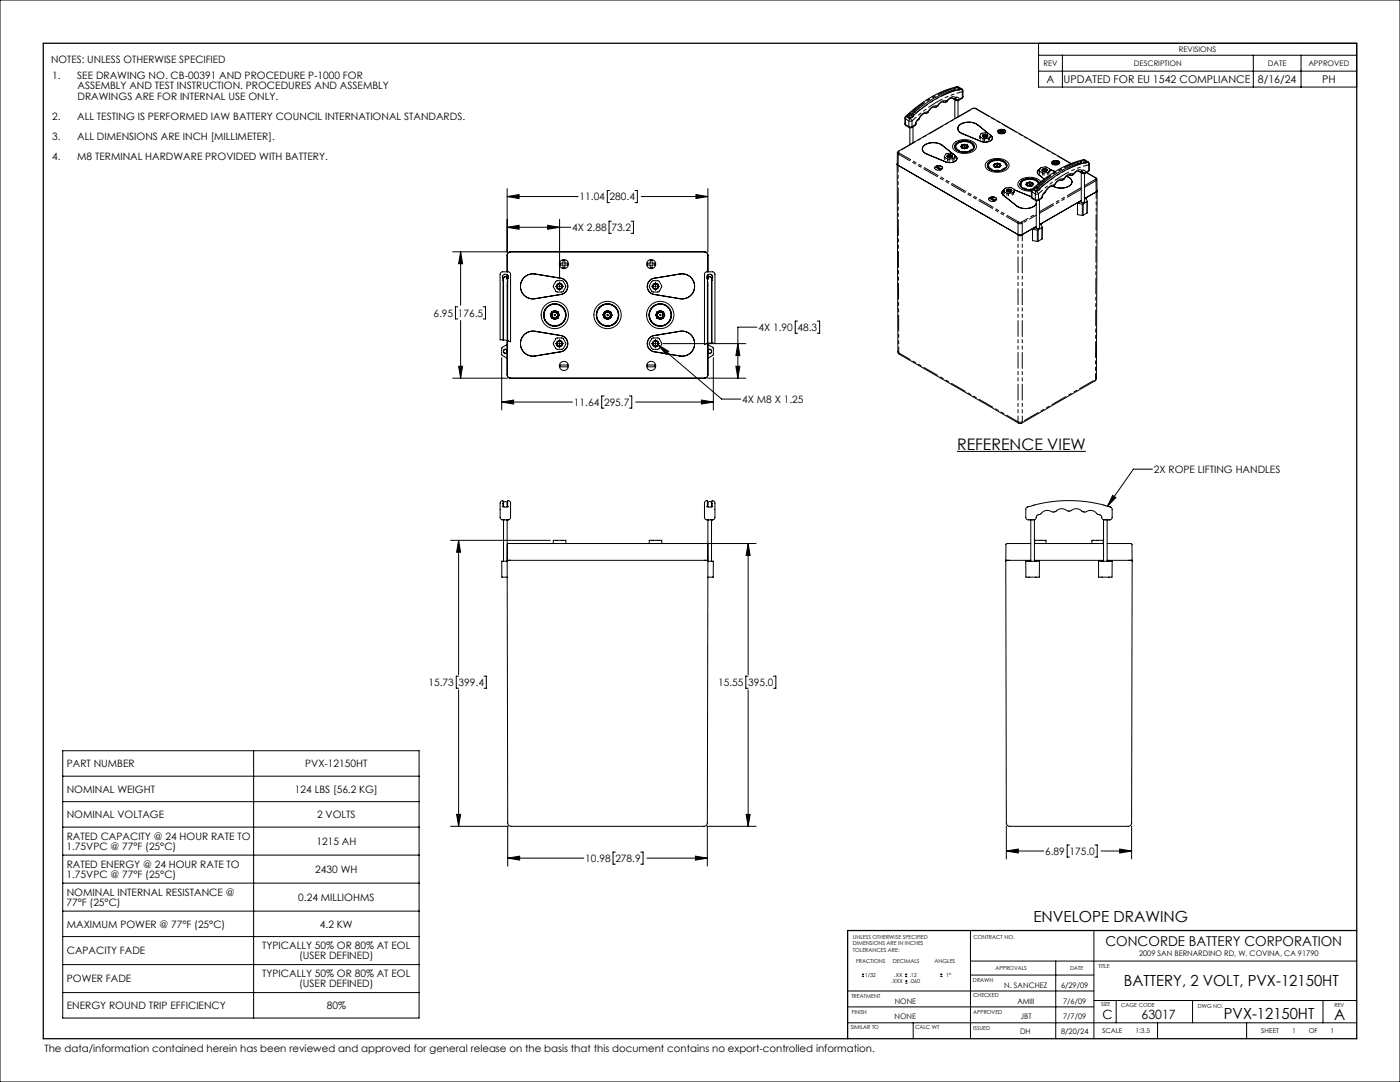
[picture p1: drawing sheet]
<svg xmlns="http://www.w3.org/2000/svg" width="559mm" height="432mm" viewBox="0 0 559 432" stroke-linecap="round" stroke-linejoin="round" font-family="sans-serif">
<g fill="none" stroke="#000" stroke-width=".4">
<path d="M0 0h558.8v431.8h-558.8zM414.5 17.3h127v17.4h-127zM380 39.1l.7 .3 .7-.1M380.1 39.2l-1 .2-1.3 1.2-1.2 .1M380.5 39.4l1.8 .8 1.7-.9 .3-.5-.1-3-1.6-1-.6-.1a43.1 43.1 0 0 0-20.8 12.3v2.7l1.8 1.2 .7 .1 1.5-.9 .4-.7M381.1 39.7v7.7M381.2 36.1h-.1a19.1 19.1 0 0 0-9.2 3.7l-2.8 1.7a13.9 13.9 0 0 0-5.4 4.9l-.2 .6M381.4 39.3h.1M383.2 35.7h.1M383.2 35.7l-.3 .1a38.8 38.8 0 0 0-18.5 10.6M414.5 22h127M414.5 28.4h127"/>
<path d="M424.1 22v12.7M500.3 22v12.7M519.3 22v12.7M362.4 46.5h.1M363.2 51v6.7M364.4 46.3l-1.2 .7-.6-.1-.2-.4M364.4 46.3v.1M364.4 50.6v6.4M365.6 49.4h.1M368.2 59.4v.2M376.6 40.7h.1M376.6 40.7l-1.1 .3-1.9 1.7-1.6 .3-2.1 2.2-1.7 .5-2.2 2.7-.4 1"/>
<path d="M380.8 57.1l2.3-1.2 3.1-.1a3.1 3.1 0 0 1 3.4 3.3 6.1 6.1 0 0 1-9.2 .1l-.1-1.1zM381.2 58.7v.2M381.2 58.7v.4M381.2 58.7a4.2 4.2 0 0 1 5.7-1.9 2.33 2.33 0 0 1 1.8 1.9M381.7 57.3l1.7-.9 2.3-.1a2.62 2.62 0 0 1 3.1 2.7 5 5 0 0 1-7.6-.1v-.8zM382.3 51.3v.2M382.4 40.2v6.4M383.9 58.5l.3 .7v-.3M383.9 58.5l.3 .4M383.9 57.8l-.5 .7 .5 .6 1 .3M383.9 57.8v.3M383.9 58.1l-.4 .5"/>
<path d="M384.1 53.3a2.08 2.08 0 0 1-1.8-2.1 2.08 2.08 0 0 1 1.9-2l2.4-.4 2.6 .4 5.4 4.1M384.2 58.9l.8 .2M384.2 58l-.3 .5M384.9 58.6h.2M385 59.1v.3M385 58.6h-.1M385 58.6h.1M385 57.9l-1.1 .2M385 57.9l.8 .2M385 57.6l-1.1 .2M385 57.6l1.1 .3M385 57.6v.3"/>
<path d="M385.7 58.9l-.7 .2M385.7 58.9v.3M385.8 58.1l.2 .4M385.8 58.1l.3 .1M386 58.5l-.2 .7M386 58.5l-.3 .4M386.1 58.2l.3 .4M386.1 57.9l.4 .6-.5 .6-1.1 .3M386.1 57.9v.3M388.7 58.7v.4M388.7 58.7l.1 .2M390.2 49.8l-2.1-.9-2.5-.1a2.88 2.88 0 0 0-3.2 3l.7 .9 1 .6 7.6 3.2 2 .2a1.85 1.85 0 0 0 2.2-2.2l-.5-.5"/>
<path d="M391.1 54.4v.9M391.6 53.3l2.2-.4 1.6 1.1-.6 1.1-2.1 .3-1.6-.9zM392.3 53.8l.7-.3a.75 .75 0 0 1 1 .1 .75 .75 0 0 1 .1 1l-.7 .2a.76 .76 0 0 1-.9-.1 .76 .76 0 0 1-.2-.9zM392.4 54.5l.8-.3 .8 .4-.8-.4-.8 .3M392.5 54.7h1.4M392.6 54l-.3 .2 .1 .4a.66 .66 0 0 1 .1-.9 .66 .66 0 0 1 .9 0h.1a.45 .45 0 0 1 .6 .2 .45 .45 0 0 1-.1 .6 .45 .45 0 0 1-.6-.1l-.9 .2M392.6 54l-.2 .3 .1 .4M392.6 54h1l.5 .5a1 1 0 0 0-1.7-.1M392.8 54.7l.8 .1M392.9 54.8h.6M393.5 54.5l-1 .2M394 54l-1.1-.3-.7 .6"/>
<path d="M395.4 53.9v.9M396.1 55.1v.1M398.2 52.6a1.87 1.87 0 0 1 3.2 0M398.4 52l1.3-.4a1.06 1.06 0 0 1 1.2 .2 1.06 1.06 0 0 1 .3 1.2l-1.3 .4a1.06 1.06 0 0 1-1.2-.1 1.06 1.06 0 0 1-.3-1.3zM398.7 52.1l.6 .5M398.7 52.1l.6 .4-.6 .4M398.7 52.9l.4 .3M399.1 53.2h.1M399.8 52.9l.7 .3M399.8 52.8l.7 .4M399.8 52.9l-.7 .3M399.8 52.8l-.7 .4"/>
<path d="M399.8 52.8v.1M400.5 53.2h.1M400.9 52.9l-.4 .3M400.9 52.1l-.4-.2-.7 .4-.7-.4-.4 .2M400.9 52.1l-.7 .4 .7 .4M400.9 52.1l-.6 .5M202.4 78.4l4.8-.8v1.6zM202.4 75.3v25.3M202.4 78.4h28.3M243.3 76h-.9v4.9h.9M253.5 76h.9v4.9h-.9M255.9 78.4h26.7"/>
<path d="M277.8 77.6l4.8 .8-4.8 .8zM282.6 75.3v25.3M358.1 65.5l.4 75.4 48.5 28.1 .8-.1 29.2-16.9 .6-.6 .3-75.3M358.1 65.5l.4 .5M358.1 65.4l.4 .6M358.5 66l47.8 27.6M373.1 67.1a1.87 1.87 0 0 1 3.1 0M373.3 66.6l1.2-.5a1.06 1.06 0 0 1 1.3 .2 1.06 1.06 0 0 1 .2 1.2l-1.2 .4a1.06 1.06 0 0 1-1.3-.1 1.06 1.06 0 0 1-.2-1.2zM373.5 66.6l1.8 1.2M373.5 66.6l1.8 1.1M373.5 66.6l.5-.2 1.8 1M375.3 67.7v.1"/>
<path d="M375.8 67.5l-.5 .3M375.8 67.4v.1M375.8 67.4l-.5 .3M376.9 62.6v.9M377.4 61.5l2.3-.4 1.5 1-.6 1.1-2.1 .4-1.5-.9zM378.2 62l.7-.3a.75 .75 0 0 1 1 0 .75 .75 0 0 1 0 1.1l-.6 .2a.76 .76 0 0 1-1-.1 .76 .76 0 0 1-.1-.9zM378.3 62.6l.9-.3 .7 .4-.8-.3zM378.4 62.8l.6-.2 .8 .2M378.4 62.8h1.3M378.5 62.2l-.3 .2v.3a.66 .66 0 0 1 .2-.9 .66 .66 0 0 1 .8 .1l.8 .4-.2 .5M378.5 62.2l-.3 .3 .2 .3M378.5 62.2l.9-.1 .5 .6a1 1 0 0 0-1.7-.2"/>
<path d="M378.6 62.9h.9M378.7 62.9h.7M379.3 62.7l-.9 .1M379.8 62.1l-1-.2-.7 .5M380.5 61.5l-5.1-3.9-1.7-.6h-2.2a2.87 2.87 0 0 0-3.2 3l.6 .9 1.1 .6 7.6 3.1 1.9 .3a1.85 1.85 0 0 0 2.3-2.2l-.6-.6v.9M381.9 63.2v.2M393.9 64.6l2.2-1.1 3.1-.2a3.1 3.1 0 0 1 3.5 3.3 6.1 6.1 0 0 1-9.3 .1l-.1-1.1zM394.3 66.2l-.1 .2M394.3 66.2l-.1 .4M394.3 66.2a4.2 4.2 0 0 1 5.6-1.9 2.33 2.33 0 0 1 1.8 1.9M394.6 79.5a1.87 1.87 0 0 1 3.2 0M394.7 64.8l1.7-.9 2.3-.1a2.62 2.62 0 0 1 3.1 2.7 5 5 0 0 1-7.6-.1v-.8z"/>
<path d="M394.9 79l1.2-.4a1.06 1.06 0 0 1 1.2 .1 1.06 1.06 0 0 1 .3 1.2l-1.3 .5a1.06 1.06 0 0 1-1.2-.2 1.06 1.06 0 0 1-.2-1.2zM395.1 79.2l1.8 1M395.1 79.1l1.8 1M395.1 79.1l.4-.3 1.8 1.1M395.1 79.1v.1M396.9 66l.3 .7v-.3M396.9 66l.3 .4M396.9 65.3l-.4 .7 .4 .6 1.1 .3M396.9 65.3v.4M396.9 65.7l-.3 .4M397.2 66.4l.8 .2M397.3 65.5l-.4 .5"/>
<path d="M397.3 79.9l-.4 .3M397.3 79.9l-.4 .2M398 66.1h.1M398 66.6v.3M398 65.4l-1.1 .3M398 65.4l1.1 .3M398 65.1l-1.1 .2M398 65.1l1.1 .3M398 65.1v.3M398.7 66.4l-.7 .2M398.7 66.4v.3M398.8 65.6l.3 .4"/>
<path d="M399.1 66l-.3 .7M399.1 66l-.4 .4M399.1 65.7l.3 .5M399.1 65.4l.4 .6-.4 .6-1.1 .3M399.1 65.4v.3M399.9 76.9v.2M400.6 76.2v.9M400.9 75.7a1.23 1.23 0 0 0-.9 .9 1.23 1.23 0 0 0 .4 1.3l6.1 4.7 1.9 .6 2-.1a3.8 3.8 0 0 0 3.2-1.9 5.8 5.8 0 0 1-7.8 1M401.1 75.2l2.2-.4 1.6 1-.6 1.1-2.1 .3-1.5-.9zM401.7 66.2l.1 .4M401.7 66.2l.1 .2M401.8 75.7l.8-.3a.72 .72 0 0 1 1 .1 .72 .72 0 0 1 0 1l-.6 .1a.8 .8 0 0 1-.9 0 .8 .8 0 0 1-.3-.9z"/>
<path d="M402 76.4l.7-.3 .8 .3M402 76.1l.9-.2 .7 .4a1.08 1.08 0 0 0-1.7 .1zM402.1 76.5h1.3M402.2 76.5l1.1 .1M403.4 75.8a.73 .73 0 0 0-1-.2 .73 .73 0 0 0-.4 .9l.7-.3 .8 .3M403.4 75.8l.2 .4M403.6 75.7l.2 .4-.3 .4M403.6 75.7l-.1 .8 .1-.4-.2-.3M403.6 75.7l.2 .4M404.9 76.7v-.9l6.8 2.8M407.3 73.7l-.1 .2M407.3 73.7v.4"/>
<path d="M407.7 72.3a1.88 1.88 0 0 0-.3 2.1 1.88 1.88 0 0 0 1.8 1.1l2.6 .2h-1.5a2.62 2.62 0 0 1-3.1-2.7 5 5 0 0 1 7.6 0 5.2 5.2 0 0 0-7.1-.7zM410 73.5l.2 .7 .1-.3M410 73.5l.3 .4M410 72.9l-.5 .6 .4 .6 1.1 .3M410 72.9v.3M410 73.2l-.4 .5M410.3 73.9l.7 .2M410.3 73.1l-.3 .4M410.9 73.6h.2M411 74.1v.3M411 73.6h.1M411.1 73.6h.1"/>
<path d="M411.1 72.9l-1.1 .3M411.1 72.9l.7 .2 .3 .4M411.1 72.6l-1.1 .3M411.1 72.6l1 .3M411.1 72.6v.3M411.6 78.5l.4 .7 1.9 1 1.8-1 .4-.7M411.6 76.2v2.3M411.8 74l-.8 .1M411.8 74v.2M411.8 73.1l.3 .1M412.1 73.5l-.3 .7M412.1 73.5l-.3 .5"/>
<path d="M412.1 73.2l.4 .5M412.1 72.9l.5 .6-.5 .7-1.1 .2M412.1 72.9v.3M412.8 75.6h.1M412.8 75.6l.3 .5h.8M414.1 68.7v.2M414.4 67.9l.6-.4a1.23 1.23 0 0 0-.9 1 1.23 1.23 0 0 0 .5 1.2 1.11 1.11 0 0 1-.2-1.8zM414.6 69.7l2.2 1.8M414.6 73.2a4.6 4.6 0 0 0-7.3 .2v.3M414.8 68.1v.9M414.8 75.5l-.9 .6M414.8 75.5h.1"/>
<path d="M414.9 79.7v11.2M415.3 67l2.2-.4 1.6 1.1-.6 1-2.1 .4-1.6-.9zM415.5 72.5h-.1a6.3 6.3 0 0 0-9 .4 2.84 2.84 0 0 0 3.1 3.2l2.1 .1M416 67.5l.7-.3a.72 .72 0 0 1 1.1 .1 .72 .72 0 0 1-.1 1l-.5 .2a.8 .8 0 0 1-1-.1 .8 .8 0 0 1-.2-.9zM416.1 68.2a1.13 1.13 0 0 1 1.6-.1l-.9-.4-.7 .5M416.1 78.5h.1M416.1 68.3l.7-.3 .9 .3M416.1 68.3l.7-.3 .8 .3M417.5 68.4h-1.2h1.1M417.5 67.7a.73 .73 0 0 0-.9-.3 .73 .73 0 0 0-.4 .9M417.5 67.7l.3 .3-.2 .3M417.5 67.7l.3 .3"/>
<path d="M417.8 67.6l.1 .3-.2 .4M417.8 67.6l-.2 .7M417.8 67.6l.1 .3M419.1 67.6l2.1 .9M419.1 67.6v.9M419.8 65a1.87 1.87 0 0 1 3.1 0M420 64.5l1.2-.5a1.06 1.06 0 0 1 1.3 .2 1.06 1.06 0 0 1 .2 1.2l-1.2 .5a1.06 1.06 0 0 1-1.3-.2 1.06 1.06 0 0 1-.2-1.2zM420.2 65.3l.5 .4M420.2 64.6l.6 .4M420.2 64.6l.7 .4-.7 .3M420.2 64.6l.5-.3 .7 .4 .6-.4 .5 .3M421.4 65.3l.6 .4"/>
<path d="M421.4 65.2l-.7 .5M421.4 65.2l.6 .4M421.4 65.2v.1M422 65.6v.1M422.5 65.3l-.5 .4M422.5 65.3l-.5 .3M422.5 64.6l-.6 .4M422.5 64.6l-.7 .4 .7 .3M425.7 70.4a2.08 2.08 0 0 1 1.9 1.2 2.08 2.08 0 0 1-.3 2.2l-1.4 .8-1.8 .4-2-.1-1.7-.6 1.9 .7h2.2a2.87 2.87 0 0 0 3.3-3l-.6-.8-1.2-.7M427 69.8l.1 .1M427 69.9l-1.1 .3-1.8 1.7-1.6 .3-2.1 2.1-1.7 .5-2.2 2.7-.4 1M427.6 65.3l-38-22-.8-.1-.7 .1-29.5 17.1-.4 .5-.1 4.6"/>
<path d="M427.8 72.5v.2M430.4 68.3l.8 .3 .7-.2M430.6 68.3l-1 .2-1.4 1.3-1.1 .1M431 68.6l1.7 .7 1.8-.9 .3-.5-.1-2.9-1.6-1.1-.7-.1a43.1 43.1 0 0 0-20.7 12.4h-.1M431.6 68.9v11.8M431.6 65.3l-.1-.1a19.1 19.1 0 0 0-9.2 3.7l-2.7 1.8a13.9 13.9 0 0 0-5.4 4.8l-.3 .6M431.9 68.4h.1M432.9 69.3v11.3M432.9 79.5l.6-.3 .5 1.1M433.6 64.8h.1M433.6 64.8l-.2 .2a38.8 38.8 0 0 0-18.6 10.5M433.7 68.8l3.7 2.2 .4 .6"/>
<path d="M437.5 76.6l-4.6 2.7M437.8 71.6l.1 4.5M437.9 76l-.4 .6M437.9 76.1l-.4 .5M202.4 90.7l4.8-.8v1.6zM202.4 90.7h25.4M218.6 89.9l4.7 .8-4.7 .8zM223.3 87.5v23.8M244 88.3h-.9v4.8h.9M251.9 88.3h.9v4.8h-.9M396.9 80.1v.1M406.3 93.6l.9 .2 .8-.2"/>
<path d="M413.6 80.1v.1M413.6 80.1v11M413.6 90.4l-5.6 3.2M413.6 90.6l-1.5 .9M414.9 90.5v.4l-.5 .3a.47 .47 0 0 1-.6 0 .47 .47 0 0 1-.2-.5M414.9 89.9l.6-.3 .5 1.1M416 90.7l-1.7 1.1-2.2-.3M416 90.7v4.6l-1.7 1-2.2-.3v-4.5M431.6 80l-16.7 9.6M432.9 80.2v.3l-.6 .3a.47 .47 0 0 1-.6 .1 .47 .47 0 0 1-.1-.6l-1.5 .8M434 80.3l-1.8 1.1-2.1-.3M434 80.4l-.1 4.5-1.7 1-2.1-.2v-4.6"/>
<path d="M180.7 100.5h21.8M183.9 100.5l.7 4.8h-1.5zM183.9 100.5v21.3M200.6 111.1l.2 .7M200.8 111.8v23.8M200.8 111.8h.1M201 112.4v23.2M201 111.2v.3l-.4-.6 .1-.8 .5-.6 .7-.1 .9 .9-.4 1.1M201 111.2a.75 .75 0 0 1 .9-.7 .75 .75 0 0 1 .5 1M202.4 111a.74 .74 0 0 0-.8-.7 .74 .74 0 0 0-.6 .9M202.4 101.9v6.6M202.4 109.7v1.7"/>
<path d="M202.4 112.4v23.5M202.6 109.8l.3 .8-.3 1.2M202.6 111.8v24.2M202.6 111.8h.1M203.8 100.5l-1 .4-.4 1M203.8 100.5h77.4M203.8 100.5a1.36 1.36 0 0 0-1.4 1.4M213.5 109.4a5 5 0 0 0-5.8 4.9 5 5 0 0 0 5.8 4.9M213.5 109.3l10.4 1.8a3.3 3.3 0 0 1 2.7 3.2 3.3 3.3 0 0 1-2.7 3.2l-10.4 1.7M213.5 109.3a5 5 0 0 0-5.8 5 5 5 0 0 0 5.8 4.9M221.7 114.3h.8M222.4 114.2l.1 .7 .6 .5a1.09 1.09 0 0 1-1-1.4 1.09 1.09 0 0 1 1.6-.6 1.09 1.09 0 0 1 .3 1.6l-.6 .3"/>
<path d="M222.4 114.2a.98 .98 0 0 0 1 1.1M222.4 114.2a.98 .98 0 0 1 1-.9 .98 .98 0 0 1 .9 1 .98 .98 0 0 1-.9 1M222.9 114.3h.9M223.3 112.6v.8M223.3 113.8v.9M223.3 115.1v.9M224.2 114.3h.8M224.7 103.9h.7v1.1h1.1v.8h-1.1v1h-.7v-1h-1.1v-.8h1.1zM259.5 103.9h.8v1.1h1.1v.8h-1.1v1h-.8v-1h-1v-.8h1zM259.9 114.3h.9M260.9 113.6a1 1 0 0 1 1.1-.2 1 1 0 0 1 .6 .9l-.1-.6-.6-.6a1.09 1.09 0 0 1 .9 1.4 1.09 1.09 0 0 1-1.5 .7 1.09 1.09 0 0 1-.4-1.6zM261.2 114.3h.9"/>
<path d="M261.6 113.3a.98 .98 0 0 0-.9 1 .98 .98 0 0 0 .9 1 .98 .98 0 0 0 1-1M261.6 112.6v.8M261.6 113.8v.9M261.6 115.1v.9M262.5 114.3h.8M271.4 109.3a5 5 0 0 1 5.8 5 5 5 0 0 1-5.8 4.9M271.4 109.4l-10.3 1.7a3.3 3.3 0 0 0-2.7 3.2 3.3 3.3 0 0 0 2.7 3.2l10.3 1.7M271.4 109.4a5 5 0 0 1 5.8 4.9 5 5 0 0 1-5.8 4.9M281.2 100.5a1.36 1.36 0 0 1 1.3 1.4v6.6M281.2 100.5l.8 .3 .5 .8 .1 6.9M282.2 111.1l.2 .7M282.4 111.8v25.3"/>
<path d="M282.4 111.8h.1M282.5 109.7v1.7M282.5 112.4v24.6M282.5 111.2v.3l-.3-.6v-.7l.4-.6 .7-.2 .7 .2 .3 .6 .1 .6-.4 .6v-.2M282.5 111.2a.73 .73 0 0 1 .8-.7 .73 .73 0 0 1 .7 .7M282.6 111a.74 .74 0 0 1 .8-.7 .74 .74 0 0 1 .6 .9M282.6 109.7v1.5M282.6 108.5h.1M284 112.4v24.5M284.2 109.8l.3 .8-.3 1.2M284.2 111.8v25.1M284.2 111.8h.1"/>
<path d="M182.7 122.4h-.9v4.9h.9M183.9 127.9v23M192.9 122.4h.9v4.9h-.9M200.8 135.6l-1.2 .1v-26.3l.7-.9h2.6l.6 .3 .3 .7v26.9l-1.2-.4M200.8 135.6h.2M201 135.6l1.4 .3M202.4 135.9l.2 .1M202.4 137.5l-2.1 1.5v2.7l2.1 1.3M202.4 135.9v13.7M213.5 132.2a5 5 0 0 0-5.8 4.9 5 5 0 0 0 5.8 5M213.5 132.2l10.4 1.7a3.3 3.3 0 0 1 2.7 3.2 3.3 3.3 0 0 1-2.7 3.3l-10.4 1.7M219.7 125.7l.5 1.2"/>
<path d="M219.7 125.7h.1M220.2 126.9l1.2 .6M220.2 126.9h.1M220.2 125.7h.1M220.2 125.7l.4 .8M220.2 124.4l-.5 1.3M220.2 124.4h.1M220.6 126.5l.8 .4M220.6 126.5h.1M220.6 124.8h.1M220.6 124.8l-.4 .9M221.4 127.5h.1"/>
<path d="M221.4 126.9h.1M221.5 124.5h.1M221.5 124.5l-.9 .3M221.5 124.5l.8 .4M221.5 123.9l1.2 .6M221.5 123.9l-1.3 .5M221.5 123.9h.1M221.7 137.1h.8M222.3 126.6h.1M222.3 126.6l-.9 .3M222.3 124.9h.1M222.3 124.9l.4 .8"/>
<path d="M222.4 137.1l.1 .7 .6 .5a1.09 1.09 0 0 1-1-1.4 1.09 1.09 0 0 1 1.6-.7 1.09 1.09 0 0 1 .3 1.7l-.6 .2M222.4 137.1a.98 .98 0 0 0 1 1M222.4 137.1a.98 .98 0 0 1 1-.9 .98 .98 0 0 1 .9 .9 .98 .98 0 0 1-.9 1M222.7 127h.1M222.7 127l-1.3 .5M222.7 125.7h.1M222.7 125.7l-.4 .9M222.7 124.5l.5 1.3M222.7 124.5h.1M222.9 137.1h.9M223.2 125.8h.1M223.2 125.8l-.5 1.2"/>
<path d="M223.3 135.4v.9M223.3 136.7v.9M223.3 138v.8M224.2 137.1h.8M240.7 125.7l.5 1.2M240.7 125.7h.1M241.2 126.9l1.2 .6M241.2 126.9h.1M241.3 125.7h.1M241.3 125.7l.3 .8M241.3 124.4l-.6 1.3M241.3 124.4h.1"/>
<path d="M241.6 126.5l.9 .4M241.6 126.5h.1M241.7 124.8h.1M241.7 124.8l-.4 .9M242.4 127.5h.1M242.5 126.9h.1M242.5 124.5h.1M242.5 124.5l.9 .4M242.5 124.5l-.8 .3M242.5 123.9l1.3 .6M242.5 123.9l-1.2 .5M242.5 123.9h.1"/>
<path d="M243.3 126.6h.1M243.3 126.6l-.8 .3M243.4 124.9h.1M243.4 124.9l.3 .8M243.7 127h.1M243.7 127l-1.3 .5M243.7 125.7h.1M243.7 125.7l-.4 .9M243.8 124.5l.5 1.3M243.8 124.5h.1M244.3 125.8h.1M244.3 125.8l-.6 1.2"/>
<path d="M259.9 137.1h.9M260.9 136.5a1 1 0 0 1 1.1-.3 1 1 0 0 1 .6 1l-.1-.7-.6-.5a1.09 1.09 0 0 1 .9 1.3 1.09 1.09 0 0 1-1.5 .8 1.09 1.09 0 0 1-.4-1.6zM261.2 137.1h.9M261.6 136.2a.98 .98 0 0 0-.9 1 .98 .98 0 0 0 .9 .9 .98 .98 0 0 0 1-.9M261.6 135.4v.9M261.6 136.7v.9M261.6 138v.8M261.8 125.7l.5 1.2M261.8 125.7h.1M262.3 126.9l1.2 .6M262.3 126.9h.1M262.3 125.7h.1"/>
<path d="M262.3 125.7l.4 .8M262.3 124.4l-.5 1.3M262.3 124.4h.1M262.5 137.1h.8M262.7 126.5l.8 .4M262.7 126.5h.1M262.7 124.8h.1M262.7 124.8l-.4 .9M262.8 137.7l4.1 2.5-1 1.2zM262.8 137.7l25.2 21.6h7.7M263.5 127.5h.1M263.5 126.9h.1"/>
<path d="M263.6 124.5h.1M263.6 124.5l.8 .4M263.6 124.5l-.9 .3M263.6 123.9l1.2 .6M263.6 123.9l-1.3 .5M263.6 123.9h.1M264.4 126.6h.1M264.4 126.6l-.9 .3M264.4 124.9h.1M264.4 124.9l.4 .8M264.6 137.1h33.1M264.8 127h.1"/>
<path d="M264.8 127l-1.3 .5M264.8 125.7h.1M264.8 125.7l-.4 .9M264.8 124.5l.5 1.3M264.8 124.5h.1M265.3 125.8h.1M265.3 125.8l-.5 1.2M271.4 132.2a5 5 0 0 1 5.8 4.9 5 5 0 0 1-5.8 5M271.4 132.2l-10.3 1.7a3.3 3.3 0 0 0-2.7 3.2 3.3 3.3 0 0 0 2.7 3.3l10.3 1.7M282.5 137v12.6a1.36 1.36 0 0 1-1.3 1.3h-77.4a1.36 1.36 0 0 1-1.4-1.3M282.6 137l-.2 .1M282.6 137l-.1 12.7-.4 .8-.7 .4h-77.6l-1-.4-.4-.9"/>
<path d="M282.6 137.5l2.1 1.5v2.7l-2.1 1.3M284 136.9l-1.5 .1M284 136.9h.2M284.2 136.9l1.2 .2v-27.7l-.7-.9h-2.6l-.7 .3-.2 .7v28l1.2-.4M294.5 137.1l.8 4.8h-1.6zM302.1 130.6h-7.6v20.3M318.3 128.1h-.9v4.9h.9M326.2 128.1h1v4.9h-1M180.7 150.9h21.8M183.1 146.2h1.5l-.7 4.7zM200.3 142.7v20.9M202.4 140a.73 .73 0 0 0-.7-.7 .73 .73 0 0 0-.7 .7v.4a.73 .73 0 0 0 .7 .7 .73 .73 0 0 0 .7-.7"/>
<path d="M223.6 145.7h2.9v.7h-2.9zM241.1 158h-.9v4.9h.9M251.2 158h1v4.9h-1M258.5 145.7h2.9v.7h-2.9zM280 159.7l4.7 .8-4.7 .7zM282.5 150.9h15.2M282.6 140a.73 .73 0 0 1 .7-.7 .73 .73 0 0 1 .7 .7v.4a.73 .73 0 0 1-.7 .7 .73 .73 0 0 1-.7-.7M284.7 142.7v20.9M293.7 146.2h1.6l-.8 4.7zM200.3 160.5l4.7-.8v1.5zM200.3 160.5h28.2M253.7 160.5h31"/>
<path d="M382 180.1h51.4M444.1 197.7l1.3 .9-3.4 3.4zM460 187.2h-7.6l-10.4 14.8M179.9 215.6h39.8M183 215.6l.8 4.8h-1.5zM183 215.6v53.6M200.8 202.2v-2.2a.97 .97 0 0 0-1.2 .3 .97 .97 0 0 0 0 1.2l.2 5.5 .6 .4 2.4 .1M200.8 200.8l.2 .5M201 202.3v-1.4a.83 .83 0 0 1 1.2-.6 .83 .83 0 0 1 .2 1.3v.7M201 207.5v16.5M202.4 207.5v16.1M202.6 202.2v-2.2a.97 .97 0 0 1 1.2 .3 .97 .97 0 0 1 0 1.2v5.2l-.3 .5-.7 .3"/>
<path d="M202.6 200.8l-.2 .6M202.8 207.5h.1M202.9 202.1l-1.2 .2-1.2-.2M220.8 216.9v-1.3h5.1v1.3M259.1 216.9v-1.3h5v1.3M282.4 202.2v-2.2a.97 .97 0 0 0-1.2 .3 .97 .97 0 0 0 0 1.2l.1 5.5 .7 .4 2.3 .1M282.4 200.8l.1 .5M282.4 216.9h19.4M282.5 202.3v-1.4a.83 .83 0 0 1 1.2-.6 .83 .83 0 0 1 .3 1.3v.7M282.5 207.5v16.5M284 207.5v16.5M284.2 202.2v-2.2a.97 .97 0 0 1 1.1 .3 .97 .97 0 0 1 .1 1.2l-.1 5.2-.4 .6-.6 .2"/>
<path d="M284.2 200.8l-.2 .6M284.3 207.5h.1M284.5 202.1l-1.2 .2-1.3-.2M298.6 216.9l.8 4.8h-1.6zM298.6 216.9v52.3M411.4 216.9l-9.7 .1-.2 .3v6.3M411.4 207.5v16.5M412.9 216.9h27.6M412.9 207.4v16.6M413 216.9v-1.3h4.5v1.3M413.6 206.4a2.37 2.37 0 0 1 1.9-1.3v-.1a3.5 3.5 0 0 1 4.8-.7l1.2-.3a3.5 3.5 0 0 1 4.8-.1l1.2-.1a3.5 3.5 0 0 1 4.8 .5l1.3-.1a3.5 3.5 0 0 1 4.6 1.1l.4 .1a1.11 1.11 0 0 1 1.1 1M413.6 206.4v.1"/>
<path d="M435.8 216.9v-1.3h4.6v1.3M439.7 206.5l.7 .9 2.5 .1M439.7 206.4v.1M440.5 207.4v16.6M441.3 201.8l-.7-.2a50.2 50.2 0 0 0-30.9 1l-.3 .6v3.3l.4 .7 .5 .3 2.5-.1 .5-.3 .3-.6M441.3 201.8l2 .6 .6 .6v3.7l-.4 .6-.6 .2M441.3 201.8h.1M441.9 216.9l9.7 .1 .2 .3 .1 6.3M441.9 207.5v16.5M443 207.5h-.1M443.2 202.3l.1 .1M202.4 223.6h1.4"/>
<path d="M202.4 223.6v.4M202.4 224l.2 104.4a1.36 1.36 0 0 0 1.4 1.4h77a1.36 1.36 0 0 0 1.3-1.4l.2-104.4M202.4 224h-2.1v6.3h2.1M202.4 223.6l.1-6.3 .4-.4h79.2l.4 .4v6.3h-1.3M203.8 223.6h77.4M281.2 223.6h1.4M282.5 224h2.2v6.3h-2.2M401.5 223.6h1.3M401.5 223.6l.2 104.8a1.36 1.36 0 0 0 1.3 1.4h47.3a1.36 1.36 0 0 0 1.4-1.4l.2-104.8M402.8 223.6h8.6M409.4 224h5.5l-.1 6.3h-5.3zM412.9 223.6h27.6"/>
<path d="M438.5 224h5.4v6.3h-5.4zM441.9 223.6h8.6M450.5 223.6h1.4M183 269.8h-.9v4.9h.9M183 275.3v54.5M193.2 269.8h.9v4.9h-.9M298.6 269.8h-.9v4.9h.9M298.6 275.3v54.5M308.8 269.8h.9v4.9h-.9M25 299.6h142.3v106.7h-142.3zM101.2 299.6v106.7M25 309.8h142.3"/>
<path d="M25 319.9h142.3M25 330.1h142.3M179.9 329.8h22.8M182.3 325h1.5l-.8 4.8zM202.6 329.7v15.9M282.2 329.8h19.6M282.3 329.7v15.9M297.8 325h1.6l-.8 4.8zM401.7 339.6l4.7-.8v1.6zM401.7 329.7v13.1M401.7 339.6h14.8M426.9 337.2h-.9v4.8h.9"/>
<path d="M437 337.2h.9v4.8h-.9M439.5 339.6h12.2M446.9 338.8l4.8 .8-4.8 .8zM451.7 329.7v13.1M25 341.3h142.3M25 352.4h142.3M202.6 342.5l4.8-.8v1.6zM202.6 342.5h30.4M245.6 340h-.9v4.9h.9M255.7 340h1v4.9h-1M258.2 342.5h24.1M277.6 341.7l4.7 .8-4.7 .8z"/>
<path d="M25 363.6h142.3M25 373.8h142.3M387.3 371.3v43.2M436.6 371.3v43.2M25 384.9h142.3M25 396.1h142.3M338.3 395.5h98.3M344 389.7h.9M344 388.9h.9M344.4 388.5v.8M361.2 389.7h.9M361.2 388.9h.9"/>
<path d="M361.3 392.4h.9M361.3 391.5h.9M361.7 388.5v.8M361.8 391.1v.8M375.3 389.7h.8M375.3 388.9h.8M375.7 388.5v.8M387.3 383.5h154.2M387.3 389.1h49.3M421.4 383.5v31M436.6 399.3h104.9M445.5 399.3v8.9"/>
<path d="M476 399.3v8.9M528.1 399.3v8.9M338.3 401.8h98.3M338.3 408.2h203.2M364.5 408.2v6.3M462 408.2v6.3M497.6 408.2v6.3"/>
<circle cx="383.2" cy="35.5" r=".18"/>
<circle cx="384.9" cy="58.5" r=".19"/>
<circle cx="398" cy="66" r=".19"/>
<circle cx="411" cy="73.5" r=".19"/>
<circle cx="433.7" cy="64.6" r=".18"/>
<circle cx="223.3" cy="114.3" r="1.26"/>
<circle cx="223.3" cy="114.3" r="2.44"/>
<circle cx="225.1" cy="105.4" r="1.81"/>
<circle cx="259.9" cy="105.4" r="1.81"/>
<circle cx="261.6" cy="114.3" r="2.44"/>
<circle cx="261.6" cy="114.3" r="1.26"/>
<circle cx="221.4" cy="125.7" r="4.4"/>
<circle cx="221.4" cy="125.7" r="5.4"/>
<circle cx="221.4" cy="125.7" r="4.3"/>
<circle cx="221.4" cy="125.7" r=".27"/>
<circle cx="223.3" cy="137.1" r="1.26"/>
<circle cx="223.3" cy="137.1" r="2.44"/>
<circle cx="242.5" cy="125.7" r="4.4"/>
<circle cx="242.5" cy="125.7" r=".27"/>
<circle cx="242.5" cy="125.7" r="5.4"/>
<circle cx="242.5" cy="125.7" r="4.3"/>
<circle cx="261.6" cy="137.1" r="2.44"/>
<circle cx="261.6" cy="137.1" r="1.26"/>
<circle cx="263.5" cy="125.7" r="5.4"/>
<circle cx="263.5" cy="125.7" r="4.4"/>
<circle cx="263.5" cy="125.7" r=".27"/>
<circle cx="263.5" cy="125.7" r="4.3"/>
<circle cx="201.7" cy="140.2" r=".73"/>
<circle cx="225.1" cy="146" r="1.81"/>
<circle cx="259.9" cy="146" r="1.81"/>
<circle cx="283.3" cy="140.2" r=".73"/>
</g>
<g fill="none" stroke="#000" stroke-width=".4" stroke-dasharray="6.3 1.3 1.3 1.3 1.3 1.3">
<path d="M380 39.1l.3 .2M380.3 39.3l-.2-.1M380.3 39.3h.6l.5-.4M380.3 39.3h.1M380.3 36.4l-.5-.3M380.6 36l.2-.1M380.7 35.1l.3-.2M380.8 35.3l-.1-.2M380.8 35.9v-.6M380.8 35.9l.4-.3M380.8 36v-.1M381 34.9l1.1-.1"/>
<path d="M381.1 39.4l.4 .3M381.2 35.2v.4M381.2 35.2l-.4 .1M381.2 35.2l-.2-.3M381.2 35.6v.5M381.4 38.9l.4-.1M381.4 38.9l-.4 .5M381.4 39.3l.4-.5M381.5 39.7l-.1-.4M381.5 39.7h1.3M381.5 39.7l-.4-.3M381.5 39.7h.1"/>
<path d="M382 35.9h.1M382.1 35.1l-.9 .1M382.1 35.1v-.3M382.1 34.8l.6 .1M382.3 34.7h-.3M382.3 34.7l-.2 .1M382.3 34.7l.3 .1M382.6 35.2l-.5-.1M382.6 35.2l.1-.3M382.6 35.8v.1M382.6 35.9h-.5M382.7 34.9l.6 .4"/>
<path d="M382.7 34.9l-.4-.2M382.8 39.7l1.3-.8M382.8 39.7h.1M382.8 39.7l-.3-.8-.7-.1M382.8 39.7h-1.3M382.8 39.7l-.2 .4M383.1 35.5l-.5-.3M383.4 35.5l-.2 .4h-.6M383.4 35.5h.3M383.7 35.5h.2M383.7 35.5l-.4-.2M384.1 36.6l-.4-1.1"/>
<path d="M384.1 38.9v-2.3M384.1 36.6l.3-.3M384.1 38.9l.3-.4M384.1 38.9l-.2 .4M361.2 49.4l.2 .3M361.4 47.5l.5-1M361.4 49.7l1.4 .8M361.4 47.5v2.2M361.4 47.5l-.2-.4M361.6 50.1l-.2-.4M361.9 46.5l.3 .2M361.9 46.5h-.4"/>
<path d="M362.1 46.3l.8-.9M362.1 46.3l-.2 .2M362.1 46.3l.3 .1M362.2 46.7h.2M362.2 46.7l-.1-.4M362.4 46.4v.1M362.8 48.2l.4-.9M362.8 48.2h1.2M362.8 50.5v-2.3M362.8 48.2l-1.4-.7M362.9 47.1l-.7-.4M362.9 47.1l.3 .2"/>
<path d="M362.9 47.1v-.1M362.9 45.4l.5-.4M362.9 45.4l.1 .2M363 50.9l-.2-.4M363 46.1v-.5M363 46.1l.6-.2M363 45.6l-.6 .8M363.2 47.3l.3-.2M363.3 47l-.3-.9M363.4 45l.2 .3M363.5 47.1v-.1M363.5 47.1h-.6"/>
<path d="M363.6 45.9l.3 .1M363.6 45.3v.6M363.6 45.3l-.6 .3M363.8 50.9l.2-.4M364 48.2l-.8-.9M364 50.5l1.3-.8M364 48.2v2.3M364 50.5h-1.2M364.6 46.3l-.4 .5-.7 .3M364.6 46.3h-.2M364.9 45.9l-.3 .4M364.9 45.9l-.1-.1"/>
<path d="M365.2 50.1l.1-.4M365.3 49.7h.1M365.6 49.4l-.3 .3M365.8 44.9l-.7-.3M366.3 48.1v-.3M366.3 47.8l.4-.4M366.3 47.8l-.7 .9-.3 1M366.6 47.7l.1-.3M366.7 47.4l.2-.4a3.8 3.8 0 0 1 3.2-2.2M366.9 43.2l-3.3 2.7M366.9 47.4h-.2M369.3 45.3l.8-.5"/>
<path d="M370.1 44.8l.3-.3M370.1 44.8l-.1 .3M370.3 44.9l.1-.4M370.4 44.5l.1-.2a3.3 3.3 0 0 1 3.4-2M370.6 44.6l-.2-.1M372.9 42.8l1-.5M373.9 42.3l.3-.2M373.9 42.3l-.2 .4M374.1 42.5l.1-.4M374.2 42.1a2.98 2.98 0 0 1 3.5-1.8M374.4 42.2l-.2-.1M376.1 58h.1"/>
<path d="M376.6 40.7h.1M376.6 40.7l.6 .1 .5-.5M377.7 40.3l.3-.1M377.7 40.3l-.3 .5M377.8 40.6l.2-.4M378 40.2a2.53 2.53 0 0 1 3.4-1.3M378.1 40.4l-.1-.2M381.4 59.4l-.2-.7M381.7 40.1l-.2-.4M384.1 53.3h.1M388.1 43.3l.1 .1M388.7 58.7l-.2 .7"/>
<path d="M389.4 43.4h-1.2M389.4 43.4l.2-.1M390.2 49.8h.1M391.3 55.6v-.9M391.6 56.4h.1M392.4 56.2v-.9M393 56.3v-.9M394.5 56.1v-.9M394.9 55.8v-.9M395.3 54.9v-.9M395.6 54.1h.1M358.1 65.7l.1 .3"/>
<path d="M358.2 66l.3 .2M358.5 66v.2M358.5 61.5l.3-.5M358.5 61.5v4.5M358.5 61.5l-.3-.5M358.6 60.3l.2 .1M358.8 60.4l-.2 .3 .2 .3M370 61.5h.1M377.1 63.7v-.9M377.4 64.6h.1M378.2 64.4v-.9M378.8 64.5v-.9"/>
<path d="M380.4 64.2v-.9M380.8 64v-.9M381.2 63.1v-.9M381.4 62.3h.1M394.4 66.9l-.1-.7M400.5 77.9h.1M400.8 77.4v-.9M401.7 66.2l-.1 .7M401.9 78v-.9M402.5 78.1v-.9M404 77.9v-.9M404.5 77.6v-.9"/>
<path d="M404.9 76.8v-.9M407.5 74.4l-.2-.7M411.6 78.5l.3 .4M411.9 76.6l.4-.9M411.9 78.9l1.3 .7M411.9 76.6v2.3M411.9 76.6l-.3-.4M412.1 79.3l-.2-.4M412.3 75.7l.4 .2M412.3 75.7l-.4-.1M412.6 75.4l.8-.9M412.6 75.4l-.3 .3"/>
<path d="M412.6 75.4l.2 .2M412.7 75.9h.2M412.7 75.9l-.1-.5M412.8 75.6h.1M413.2 77.4l.5-1M413.2 77.4h1.3M413.2 79.6v-2.2M413.2 77.4l-1.3-.8M413.3 76.2l-.6-.3M413.3 76.2l.4 .2M413.3 76.2h.1M413.4 74.5l.5-.3"/>
<path d="M413.4 74.5l.1 .2M413.5 75.2v-.5M413.5 75.2l.6-.2M413.5 74.7l-.7 .9M413.7 76.4l.2-.2M413.8 76.2l-.3-1M413.9 74.2l.2 .2M413.9 76.2v-.1M413.9 76.2h-.6M414.1 75l.3 .2M414.1 74.4v.6M414.1 74.4l-.6 .3"/>
<path d="M414.4 73.4a3.8 3.8 0 0 0-4.6-1.7M414.5 77.4l-.8-1M414.5 79.6l1.3-.7M414.5 77.4v2.2M414.5 79.6h-1.3M414.6 69.7h.1M415 69.2v-.9M415 75.5l-.3 .4-.8 .3M415 75.5h-.2M415.3 75l-.3 .5M415.3 75h-.1M415.6 79.3l.2-.4"/>
<path d="M415.8 78.9h.1M416.1 69.9v-.9M416.1 78.5l-.3 .4M416.3 74.1l-.7-.4M416.7 70v-.9M416.7 77.2l.1-.3M416.8 76.9l.4-.3M416.8 76.9l-.7 .9-.3 1.1M417.1 76.9l.1-.3M417.2 76.6l.2-.5a3.8 3.8 0 0 1 3.2-2.2M417.3 72.3l-3.2 2.7M417.3 76.6h-.1"/>
<path d="M418.2 69.7v-.9M418.6 69.5v-.9M419 68.6v-.9M419.8 74.4l.8-.5M420.6 73.9l.3-.2M420.6 73.9l-.1 .4M420.8 74l.1-.3M420.9 73.7l.1-.2a3.3 3.3 0 0 1 3.3-2.1M421 73.7h-.1M423.4 71.9l.9-.5M424.3 71.4l.4-.2M424.3 71.4l-.1 .4"/>
<path d="M424.5 71.6l.2-.4M424.7 71.2a2.98 2.98 0 0 1 3.5-1.7M424.8 71.3l-.1-.1M426 70.5h.1M427 69.8l.1 .1M427.1 69.9h-.1M427.1 69.9h.5l.6-.4M427.1 69.9h.1M428.2 69.5l.3-.2M428.2 69.5l-.3 .4M428.2 69.8l.3-.5M428.5 69.3a2.53 2.53 0 0 1 3.4-1.2"/>
<path d="M428.6 69.5l-.1-.2M430.5 68.3l.3 .1M430.8 68.4l-.2-.1M430.8 68.4l.5 .1 .6-.4M430.8 68.4v.1M430.8 65.5l-.5-.2M431 65.1h.3M431.1 64.2l.4-.1M431.3 64.5l-.2-.3M431.3 65.1v-.6M431.3 65.1l.3-.4M431.3 65.2v-.1"/>
<path d="M431.5 64.1l1.1-.2M431.5 68.5l.5 .3M431.6 64.3v.4M431.6 64.3l-.3 .2M431.6 64.3l-.1-.2M431.6 64.7v.6M431.9 68.1l.4-.2M431.9 68.1l-.4 .5M431.9 68.4l.4-.5M432 68.8l-.1-.4M432 68.8h1.2M432 68.8l-.5-.3"/>
<path d="M432 68.8h.1M432.2 69.2l-.2-.4M432.5 65h.1M432.5 64.2l-.9 .1M432.5 64.2l.1-.3M432.6 63.9l.5 .2M432.8 63.9l-.4-.1M432.8 63.9h-.2M432.8 63.9h.3M432.9 74.1l4.3-2.5M433 64.3l-.5-.1M433 64.3l.1-.2"/>
<path d="M433.1 65h.1M433.1 65h-.5M433.1 64.1l.7 .3M433.1 64.1l-.3-.2M433.2 68.8l1.4-.8M433.2 68.8h.1M433.2 68.8l-.2-.7-.7-.2M433.2 68.8h-1.2M433.2 68.8l-.1 .4M433.6 64.6l-.6-.3M433.9 64.7l-.3 .3h-.5M433.9 64.7l.2-.1"/>
<path d="M434.1 64.6l.3 .1M434.1 64.6l-.3-.2M434.6 65.8l-.5-1.2M434.6 68v-2.2M434.6 65.8l.2-.4M434.6 68l.2-.3M434.6 68l-.2 .5M437.2 71.6l.2-.3-.2-.3M437.2 71l-3.6-2.1M437.2 71.6l.3 .5M437.2 71l.2-.1M437.5 72.1l-4.6 2.7"/>
<path d="M437.5 76.6v-4.5M437.5 76.8l.3-.2M437.5 76.6v.2M437.8 76.6l.1-.3M437.8 71.6l-.3 .5M405.8 82.2h.1M406.3 93.6v.3M406.3 89.1l.3-.5M406.3 93.6v-4.5M406.3 93.9l.4 .1M406.6 88.6h1.2M406.7 94l.5 .1"/>
<path d="M407.2 94.1l.4-.1M407.6 94l.4-.1M407.8 88.6l.2 .5M408 89.1l-.8 .2-.9-.2M408 89.1v4.5M408 93.6v.3M413.4 80l-.2-.4M414 96.3v-4.5M414.3 80l.2-.4M414.4 96.3v-4.5M415.9 95.4v-4.5M432 86v-4.6"/>
<path d="M432.3 85.9l.1-4.5M433.8 85l.1-4.5M358.7 140.8l-.3-.4M359 141.4l-.3-.6M437.3 151.4l-.3 .6M437.6 151l-.3 .4M406.3 168.3l.3 .6M408 168.3l-.8 .2-.9-.2M408 168.3l-.2 .6"/>
</g>
<path d="M380.8 35.3a44.6 44.6 0 0 0-17.2 10M382.1 35.9a44.8 44.8 0 0 0-17.2 10M363.4 45a45.2 45.2 0 0 1 17.3-9.9M413.9 74.2a45.2 45.2 0 0 1 17.2-10M431.3 64.5a44.6 44.6 0 0 0-17.2 9.9M432.6 65a44.8 44.8 0 0 0-17.3 10" fill="none" stroke="#000" stroke-width=".4" stroke-dasharray="6.3 1.3 1.3 1.3 1.3 1.3" stroke-dashoffset="-.5"/>
<path d="M384.1 36.6a43.8 43.8 0 0 0-20.1 11.6M434.6 65.8a43.8 43.8 0 0 0-20.1 11.6M408 93.9v74.4M406.3 168.3v-74.4" fill="none" stroke="#000" stroke-width=".4" stroke-dasharray="6.3 1.3 1.3 1.3 1.3 1.3" stroke-dashoffset="4.1"/>
<path d="M407.8 88.6l5.8-3.4" fill="none" stroke="#000" stroke-width=".4" stroke-dasharray="6.3 1.3 1.3 1.3 1.3 1.3" stroke-dashoffset="3.4"/>
<path d="M431.6 75.5l-16.7 9.6M414.9 84.5l16.7-9.6" fill="none" stroke="#000" stroke-width=".4" stroke-dasharray="6.3 1.3 1.3 1.3 1.3 1.3" stroke-dashoffset="-.1"/>
<path d="M358.8 61l47.8 27.6M406.3 89.1l-47.8-27.6" fill="none" stroke="#000" stroke-width=".4" stroke-dasharray="6.3 1.3 1.3 1.3 1.3 1.3" stroke-dashoffset="1"/>
<path d="M388.2 43.4l-29.4 17" fill="none" stroke="#000" stroke-width=".4" stroke-dasharray="6.3 1.3 1.3 1.3 1.3 1.3" stroke-dashoffset="-1.1"/>
<path d="M427.4 65.3l-38-21.9" fill="none" stroke="#000" stroke-width=".4" stroke-dasharray="6.3 1.3 1.3 1.3 1.3 1.3" stroke-dashoffset=".3"/>
<path d="M413.6 85.9l-5.6 3.2" fill="none" stroke="#000" stroke-width=".4" stroke-dasharray="6.3 1.3 1.3 1.3 1.3 1.3" stroke-dashoffset="3.2"/>
<path d="M409.8 71.7a1.79 1.79 0 0 0-1.8 .8 1.79 1.79 0 0 0 .1 2l1.8 .9h2.3" fill="none" stroke="#000" stroke-width=".4" stroke-dasharray="6.3 1.3 1.3 1.3 1.3 1.3" stroke-dashoffset="5.2"/>
<path d="M383.8 56.6a1.79 1.79 0 0 0-1.9 .9 1.79 1.79 0 0 0 .1 2l1.6 .8 2 .1a2.19 2.19 0 0 0 2.6-2.6 4.4 4.4 0 0 0-4.4-1.2M396.8 64.2a1.79 1.79 0 0 0-1.8 .8 1.79 1.79 0 0 0 0 2l1.7 .8 1.9 .1a2.19 2.19 0 0 0 2.6-2.6 4.4 4.4 0 0 0-4.4-1.1" fill="none" stroke="#000" stroke-width=".4" stroke-dasharray="6.3 1.3 1.3 1.3 1.3 1.3" stroke-dashoffset=".9"/>
<path d="M408 168.3l29.3-16.9" fill="none" stroke="#000" stroke-width=".4" stroke-dasharray="6.3 1.3 1.3 1.3 1.3 1.3" stroke-dashoffset="-1"/>
<path d="M358.5 66.2l.2 74.6M437.3 151.4l.2-74.6" fill="none" stroke="#000" stroke-width=".4" stroke-dasharray="6.3 1.3 1.3 1.3 1.3 1.3" stroke-dashoffset="4"/>
<path d="M358.7 140.8l47.6 27.5" fill="none" stroke="#000" stroke-width=".4" stroke-dasharray="6.3 1.3 1.3 1.3 1.3 1.3" stroke-dashoffset="1.1"/>
<path d="M17.3 17.3h524.2v397.2h-524.2zM541.5 371.3h-203.2v43.2" fill="none" stroke="#000" stroke-width=".5"/>
<g fill="#000">
<path d="M444.1 197.7l1.3 .9-3.4 3.4zM262.8 137.7l4.1 2.5-1 1.2z"/>
<path d="M202.6 342.5l4.8-.8v1.6zM277.6 341.7l4.7 .8-4.7 .8zM297.8 325h1.6l-.8 4.8zM298.6 216.9l.8 4.8h-1.6zM183 215.6l.8 4.8h-1.5zM182.3 325h1.5l-.8 4.8zM401.7 339.6l4.7-.8v1.6zM446.9 338.8l4.8 .8-4.8 .8zM200.3 160.5l4.7-.8v1.5zM280 159.7l4.7 .8-4.7 .7zM202.4 90.7l4.8-.8v1.6zM218.6 89.9l4.7 .8-4.7 .8zM202.4 78.4l4.8-.8v1.6zM277.8 77.6l4.8 .8-4.8 .8zM294.5 137.1l.8 4.8h-1.6zM293.7 146.2h1.6l-.8 4.7zM183.9 100.5l.7 4.8h-1.5zM183.1 146.2h1.5l-.7 4.7z"/>
</g>
<text font-size="6.3" x="382" y="179.5">REFERENCE VIEW</text>
<g font-size="6.1">
<text x="412.5" y="367.8">ENVELOPE DRAWING</text>
<text x="448.6" y="393.3">BATTERY, 2 VOLT, PVX-12150HT</text>
<text x="488.5" y="406.6">PVX-12150HT</text>
<text x="532.5" y="407.2">A</text>
</g>
<text font-size="5.4" x="441.2" y="377.5">CONCORDE BATTERY CORPORATION</text>
<g font-size="5.1">
<text x="440" y="406.7">C</text>
<text x="455.6" y="406.7">63017</text>
</g>
<g font-size="4.2">
<text x="417.7" y="33.2">A</text>
<text x="424.6" y="33.2">UPDATED FOR EU 1542 COMPLIANCE</text>
<text x="502.1" y="33.2">8/16/24</text>
<text x="527.7" y="33.2">PH</text>
</g>
<g font-size="4.1">
<text x="20.5" y="25">NOTES: UNLESS OTHERWISE SPECIFIED</text>
<text x="20.8" y="31.6">1.</text>
<text x="30.8" y="31.6">SEE DRAWING NO. CB-00391 AND PROCEDURE P-1000 FOR</text>
<text x="31" y="35.7">ASSEMBLY AND TEST INSTRUCTION. PROCEDURES AND ASSEMBLY</text>
<text x="31" y="39.7">DRAWINGS ARE FOR INTERNAL USE ONLY.</text>
<text x="20.8" y="47.8">2.</text>
<text x="30.8" y="47.8">ALL TESTING IS PERFORMED IAW BATTERY COUNCIL INTERNATIONAL STANDARDS.</text>
<text x="20.8" y="55.9">3.</text>
<text x="30.8" y="55.9">ALL DIMENSIONS ARE INCH [MILLIMETER].</text>
<text x="20.8" y="64">4.</text>
<text x="30.8" y="64">M8 TERMINAL HARDWARE PROVIDED WITH BATTERY.</text>
<text x="231.3" y="80">11.04</text>
<text x="243.3" y="80">280.4</text>
<text x="228.4" y="92.2">4X 2.88</text>
<text x="244" y="92.2">73.2</text>
<text x="173" y="126.4">6.95</text>
<text x="182.7" y="126.4">176.5</text>
<text x="302.7" y="132.1">4X 1.90</text>
<text x="318.3" y="132.1">48.3</text>
<text x="229.1" y="162">11.64</text>
<text x="241.1" y="162">295.7</text>
<text x="296.2" y="160.7">4X M8 X 1.25</text>
<text x="460.6" y="188.7">2X ROPE LIFTING HANDLES</text>
<text x="171.1" y="273.8">15.73</text>
<text x="183" y="273.8">399.4</text>
<text x="286.6" y="273.8">15.55</text>
<text x="298.6" y="273.8">395.0</text>
<text x="26.7" y="306.2">PART NUMBER</text>
<text x="121.8" y="306.2">PVX-12150HT</text>
<text x="26.7" y="316.3">NOMINAL WEIGHT</text>
<text x="117.7" y="316.3">124 LBS [56.2 KG]</text>
<text x="26.7" y="326.5">NOMINAL VOLTAGE</text>
<text x="126.6" y="326.5">2 VOLTS</text>
<text x="26.7" y="335.1">RATED CAPACITY @ 24 HOUR RATE TO</text>
<text x="26.5" y="339.2">1.75VPC @ 77°F (25°C)</text>
<text x="126.3" y="337.2">1215 AH</text>
<text x="417.1" y="341.2">6.89</text>
<text x="426.9" y="341.2">175.0</text>
<text x="26.7" y="346.3">RATED ENERGY @ 24 HOUR RATE TO</text>
<text x="233.6" y="344">10.98</text>
<text x="245.6" y="344">278.9</text>
<text x="26.5" y="350.4">1.75VPC @ 77°F (25°C)</text>
<text x="125.8" y="348.3">2430 WH</text>
<text x="26.7" y="357.5">NOMINAL INTERNAL RESISTANCE @</text>
<text x="119.1" y="359.5">0.24 MILLIOHMS</text>
<text x="26.5" y="361.5">77°F (25°C)</text>
<text x="26.7" y="370.2">MAXIMUM POWER @ 77°F (25°C)</text>
<text x="127.7" y="370.2">4.2 KW</text>
<text x="26.7" y="380.9">CAPACITY FADE</text>
<text x="104.7" y="378.8">TYPICALLY 50% OR 80% AT EOL</text>
<text x="119.4" y="382.9">(USER DEFINED)</text>
<text x="26.7" y="392">POWER FADE</text>
<text x="104.7" y="390">TYPICALLY 50% OR 80% AT EOL</text>
<text x="119.4" y="394.1">(USER DEFINED)</text>
<text x="26.7" y="402.7">ENERGY ROUND TRIP EFFICIENCY</text>
<text x="130.4" y="402.7">80%</text>
<text x="17.7" y="419.9">The data/information contained herein has been reviewed and approved for general release on the basis that this document contains no export-controlled information.</text>
</g>
<g font-size="3">
<text x="470.6" y="20.9">REVISIONS</text>
<text x="416.5" y="26.5">REV</text>
<text x="452.6" y="26.5">DESCRIPTION</text>
<text x="506.1" y="26.5">DATE</text>
<text x="522.2" y="26.5">APPROVED</text>
<text x="454.6" y="381.5">2009 SAN BERNARDINO RD, W. COVINA, CA 91790</text>
<text x="400.9" y="394.4">N. SANCHEZ</text>
<text x="423.5" y="394.4">6/29/09</text>
<text x="357.1" y="400.5">NONE</text>
<text x="406.1" y="400.5">AMIII</text>
<text x="424.4" y="400.5">7/6/09</text>
<text x="357.1" y="406.7">NONE</text>
<text x="407.3" y="406.7">JBT</text>
<text x="424.4" y="406.7">7/7/09</text>
<text x="407.2" y="412.7">DH</text>
<text x="423.5" y="412.8">8/20/24</text>
</g>
<g font-size="2.7">
<text x="440" y="412.2">SCALE</text>
<text x="453.2" y="412.2">1:3.5</text>
<text x="503.4" y="412.4">SHEET</text>
<text x="515.7" y="412.4">1</text>
<text x="522.3" y="412.4">OF</text>
<text x="531.1" y="412.4">1</text>
</g>
<g font-size="2.2">
<text x="340.4" y="374.5">UNLESS OTHERWISE SPECIFIED</text>
<text x="340.4" y="377.2">DIMENSIONS ARE IN INCHES</text>
<text x="388.6" y="374.7">CONTRACT NO.</text>
<text x="340.4" y="379.8">TOLERANCES ARE:</text>
<text x="341.8" y="384.4">FRACTIONS</text>
<text x="345.2" y="389.7">1/32</text>
<text x="356.3" y="384.4">DECIMALS</text>
<text x="357" y="389.7">.XX</text>
<text x="363" y="389.7">.12</text>
<text x="373" y="384.4">ANGLES</text>
<text x="377.6" y="389.7">1°</text>
<text x="397.4" y="387">APPROVALS</text>
<text x="427.2" y="387.1">DATE</text>
<text x="438.5" y="386.4">TITLE</text>
<text x="355.7" y="392.4">.XXX</text>
<text x="363.1" y="392.4">.060</text>
<text x="388.4" y="391.8">DRAWN</text>
<text x="339.8" y="398.1">TREATMENT</text>
<text x="388.5" y="398">CHECKED</text>
<text x="439.5" y="401.7">SIZE</text>
<text x="447.5" y="402">CAGE CODE</text>
<text x="532.6" y="401.8">REV</text>
<text x="340" y="404.7">FINISH</text>
<text x="388.5" y="404.5">APPROVED</text>
<text x="478.1" y="402.2">DWG NO.</text>
<text x="339.5" y="410.8">SIMILAR TO</text>
<text x="365.2" y="410.7">CALC WT</text>
<text x="388.5" y="410.9">ISSUED</text>
</g>
</svg>
